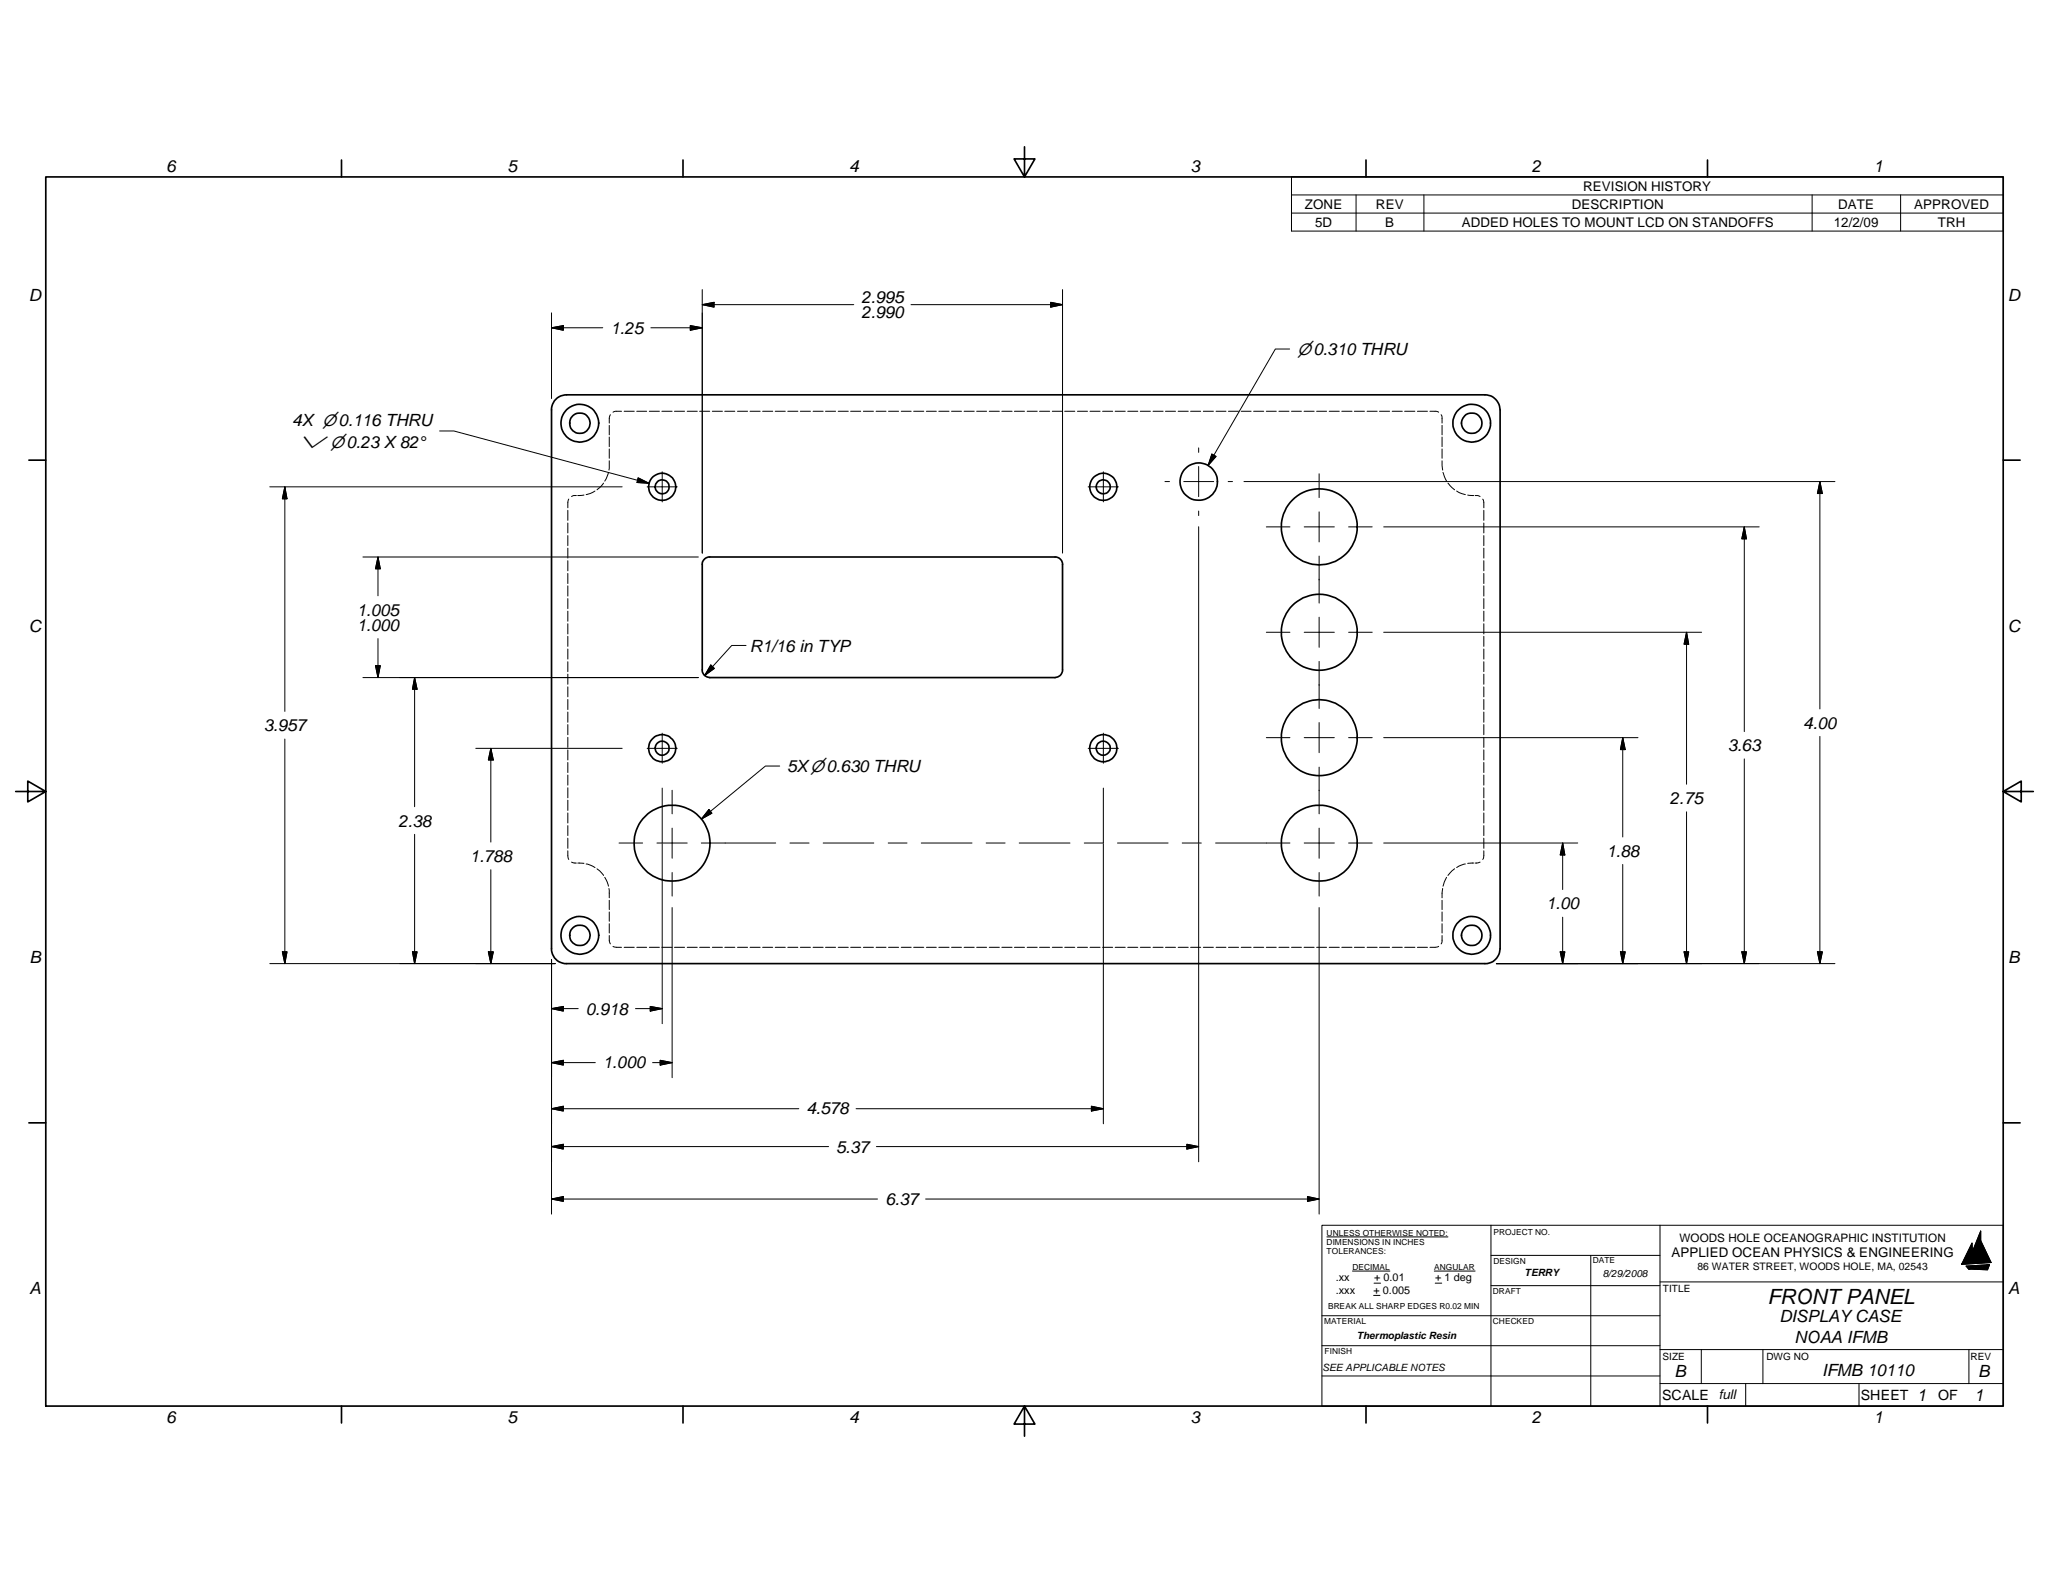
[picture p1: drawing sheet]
<svg xmlns="http://www.w3.org/2000/svg" width="279mm" height="216mm" viewBox="0 0 279 216" stroke-linecap="round" stroke-linejoin="round" font-family="sans-serif">
<g fill="none" stroke="#000" stroke-width=".23">
<path d="M6.2 24.1h267v167.7h-267zM46.6 21.8v2.3M93.1 21.8v2.3M139.7 20v4.1l-1.4-2.4h2.8l-1.4 2.4M186.3 21.8v2.3M232.8 21.8v2.3M75.6 54.7l.4-.4 .5-.3 .8-.2h125.2a2.1 2.1 0 0 1 2.1 2.1v73.5a2.06 2.06 0 0 1-2.1 2h-125.2a2.02 2.02 0 0 1-2.1-2v-73.8zM3.9 62.8h2.3M96 76.3l.6-.3h47.3a1 1 0 0 1 1 1v14.4a1.04 1.04 0 0 1-1 1h-47.1a1.04 1.04 0 0 1-1-1v-14.6zM273.2 62.8h2.3M2.1 107.9h4.1l-2.4-1.4v2.9l2.4-1.5M273.2 107.9l2.4 1.5v-2.9l-2.4 1.4h4.1"/>
<path d="M3.9 153.1h2.3M273.2 153.1h2.3M46.6 191.8v2.3M93.1 191.8v2.3M139.7 191.8l1.4 2.4h-2.8l1.4-2.4v4.1M186.3 191.8v2.3M232.8 191.8v2.3"/>
<circle cx="79.1" cy="57.7" r="2.57"/>
<circle cx="79.1" cy="57.7" r="1.4"/>
<circle cx="200.7" cy="57.7" r="2.57"/>
<circle cx="200.7" cy="57.7" r="1.41"/>
<circle cx="90.3" cy="66.4" r=".97"/>
<circle cx="90.3" cy="66.4" r="1.85"/>
<circle cx="150.4" cy="66.4" r=".96"/>
<circle cx="150.5" cy="66.4" r="1.84"/>
<circle cx="163.5" cy="65.7" r="2.55"/>
<circle cx="179.9" cy="71.8" r="5.2"/>
<circle cx="179.9" cy="86.2" r="5.2"/>
<circle cx="90.3" cy="102" r=".95"/>
<circle cx="90.3" cy="102" r="1.87"/>
<circle cx="91.6" cy="115" r="5.2"/>
<circle cx="150.4" cy="102" r=".95"/>
<circle cx="150.4" cy="102" r="1.85"/>
<circle cx="179.9" cy="100.6" r="5.2"/>
<circle cx="179.9" cy="115" r="5.2"/>
<circle cx="79.1" cy="127.6" r="2.57"/>
<circle cx="79.1" cy="127.6" r="1.4"/>
<circle cx="200.7" cy="127.6" r="2.57"/>
<circle cx="200.7" cy="127.6" r="1.41"/>
</g>
<g fill="none" stroke="#000" stroke-width=".14">
<path d="M95.8 39.5v35.9M144.9 39.5v35.9M176.1 24.1h97.1v7.4h-97.1zM176.1 26.6h97.1M176.1 29.1h97.1M184.9 26.6v4.9M194.2 26.6v4.9M247.1 26.6v4.9M259.2 26.6v4.9M59.9 58.8h2l26.6 7.1M75.2 42.7v11.7M75.2 44.7l1.6-.3v.6z"/>
<path d="M75.2 44.7h7M83.1 58v1.3M83.1 59.6v1.3M83.2 56.6a1.66 1.66 0 0 0-.1 1.1M84.8 56.1a1.58 1.58 0 0 0-1.2 .1M85.1 56.1h1.4M86.8 56.1h1.4M88.5 56.1h1.4M90.3 56.1h1.4M92 56.1h1.3M93.7 56.1h1.4M94.1 44.4l1.7 .3-1.7 .3z"/>
<path d="M95.4 56.1h1.4M95.8 41.6l1.6-.4v.7zM95.8 41.6h20.6M95.8 44.7h-7M97.1 56.1h1.4M98.8 56.1h1.4M100.6 56.1h1.3M102.3 56.1h1.4M104 56.1h1.4M105.7 56.1h1.4M107.4 56.1h1.4M109.1 56.1h1.4"/>
<path d="M110.9 56.1h1.3M112.6 56.1h1.3M114.3 56.1h1.4M116 56.1h1.4M117.7 56.1h1.4M119.5 56.1h1.3M121.2 56.1h1.3M122.9 56.1h1.3M124.2 41.6h20.7M124.6 56.1h1.4M126.3 56.1h1.4M128 56.1h1.4"/>
<path d="M129.8 56.1h1.3M131.5 56.1h1.3M133.2 56.1h1.3M134.9 56.1h1.4M136.6 56.1h1.4M138.3 56.1h1.4M140.1 56.1h1.3M141.8 56.1h1.3M143.3 41.2l1.6 .4-1.6 .3zM143.5 56.1h1.4M145.2 56.1h1.4M146.9 56.1h1.4"/>
<path d="M148.6 56.1h1.4M150.3 56.1h1.4M152.1 56.1h1.3M153.8 56.1h1.4M155.5 56.1h1.4M157.2 56.1h1.4M158.9 56.1h1.4M160.7 56.1h1.3M162.3 56.1h1.4M164.1 56.1h1.4M165.8 56.1h1.4M167.5 56.1h1.4"/>
<path d="M169.2 56.1h1.4M170.9 56.1h1.4M172.7 56.1h1.3M174.4 56.1h1.4M175.9 47.6h-2l-9.2 15.9M176.1 56.1h1.4M177.8 56.1h1.4M179.5 56.1h1.4M181.3 56.1h1.3M183 56.1h1.4M184.7 56.1h1.4M186.4 56.1h1.4"/>
<path d="M188.1 56.1h1.4M189.8 56.1h1.4M191.5 56.1h1.4M193.3 56.1h1.3M195 56.1a1.6 1.6 0 0 1 1.2 .1M196.5 56.6a1.55 1.55 0 0 1 .1 1.1M196.6 58v1.3M196.6 59.6v1.3M36.8 66.4h48M38.8 66.4v30.6M38.8 66.4l.3 1.6h-.6zM49.5 76h45.7"/>
<path d="M51.5 76l.4 1.6h-.7zM51.5 76v5.3M77.4 69.6v1.4M77.4 71.3v1.4M77.4 73v1.4M77.4 74.8v1.3M77.4 76.5v1.4M77.4 78.2v1.4M77.4 79.9v1.4M77.6 68.1l-.2 .5v.7M78.6 67.6h-.4l-.3 .1M79.6 67.5l-.8 .1"/>
<path d="M81.1 67l-.6 .3-.6 .2M82.3 65.9l-.9 .9M83 64.4l-.5 1.2M83.1 61.2v1.3M83.1 62.8l-.1 1.3M87 65.2l1.5 .7-1.6-.1zM88.2 66.4h4.2M90.3 64.3v4.2M148.4 66.4h4.1M150.5 64.3v4.2M158.9 65.7h.6M161.4 65.7h4.1"/>
<path d="M163.4 71.8v43.1M163.4 61.1v.6M163.4 63.6v4.1M163.4 69.7v.6M165.2 61.9l.6 .4-1.1 1.2zM167.5 65.7h.6M169.6 65.7h10.2M172.7 71.9h3.2M177.8 71.9h4.1M179.9 64.6v3.3M179.9 69.8v4.1M179.9 75.8v6.5"/>
<path d="M180 65.7h70.2M183.9 71.9h3.2M188.7 71.9h51.2M196.6 62.8l.1 1.3M196.6 61.2v1.3M196.8 64.4l.5 1.2M197.4 65.9l1 .9M198.6 67l1.2 .5M200.1 67.5l.9 .1M201.1 67.6h.4l.3 .1M202.2 68.1a1.61 1.61 0 0 1 .1 1.2M202.3 69.6v1.4"/>
<path d="M202.3 71.3v1.4M202.3 73v1.4M202.3 74.8v1.3M202.3 76.5v1.4M202.3 78.2v1.4M202.3 79.9v1.4M237.8 71.9l.3 1.6h-.6zM237.8 71.9v27.9M248.2 65.7v31M248.2 65.7l.3 1.6h-.7zM49.5 92.4h45.7M51.2 90.8h.7l-.4 1.6z"/>
<path d="M51.5 87.1v5.3M56.5 92.4v17.6M56.5 92.4l.4 1.6h-.7zM77.4 81.6v1.4M77.4 83.4v1.3M77.4 85.1v1.4M77.4 86.8v1.4M77.4 88.5v1.4M77.4 90.3v1.3M77.4 91.9v1.4M77.4 93.7v1.3M77.4 95.4v1.4"/>
<path d="M77.4 97.1v1.4M77.4 98.8v1.4M90.3 100v4.1M96.9 90.7l.5 .5-1.3 .9zM101.7 88h-1.9l-3.7 4.1M150.5 100v4.1M172.7 86.2h3.2M177.8 86.2h4.1M179.9 84.2v4.1M179.9 90.2v6.4M179.9 98.6v4.1M183.9 86.2h3.2"/>
<path d="M188.7 86.2h43.3M202.3 81.6v1.4M202.3 83.4v1.3M202.3 85.1v1.4M202.3 86.8v1.4M202.3 88.5v1.4M202.3 90.3v1.3M202.3 91.9v1.4M202.3 93.7v1.3M202.3 95.4v1.4M202.3 97.1v1.4M202.3 98.8v1.4"/>
<path d="M230 86.2l.3 1.7h-.7zM230 86.2v20.8M38.8 100.8v30.6M56.5 113.8v17.6M64.9 102.1h19.9M66.9 118.6v12.8M66.9 102.1l.4 1.6h-.7zM66.9 102.1v12.8M77.4 116v.9l.2 .3M77.4 100.6v1.3M77.4 102.3v1.4M77.4 104v1.4"/>
<path d="M77.4 105.7v1.4M77.4 107.4v1.4M77.4 109.1v1.4M77.4 110.9v1.3M77.4 112.6v1.4M77.4 114.3v1.4M77.9 117.6l.7 .1M78.8 117.7l.8 .1M79.9 117.8l.6 .2 .6 .3M81.4 118.5l.9 .9M82.5 119.7l.5 1.2M84.4 115h3.2"/>
<path d="M88.2 102.1h4.2M89.6 115h4.1M90.3 107.5v7.4M90.3 115.1v24.5M91.7 107.8v3.2M91.7 112.9v4.2M91.7 119v3.2M95.6 115h10.2M96.7 110.4l.4 .5-1.5 .8zM106.3 104.5h-1.9l-8.8 7.2M107.7 115h2.6M112.2 115h6.9"/>
<path d="M121.1 115h2.6M125.6 115h6.9M134.5 115h2.6M139 115h6.9M147.8 115h2.7M148.4 102.1h4.1M150.5 107.5v7.4M150.5 115.1v38.2M152.4 115h6.9M161.2 115h2.6M163.4 115.1v43.4M165.8 115h10.1"/>
<path d="M172.7 100.6h3.2M177.8 115h4.1M177.8 100.6h4.1M179.9 112.9v4.2M179.9 119v3.2M179.9 104.6v6.4M183.9 100.6h3.2M183.9 115h3.2M188.7 100.6h34.7M188.7 115h26.4M197.3 119.7l-.5 1.2M198.4 118.5l-1 .9"/>
<path d="M199.8 117.8l-1.2 .5M201 117.7l-.9 .1M201.8 117.6l-.7 .1M202.3 116a1.61 1.61 0 0 1-.1 1.2M202.3 100.6v1.3M202.3 102.3v1.4M202.3 104v1.4M202.3 105.7v1.4M202.3 107.4v1.4M202.3 109.1v1.4M202.3 110.9v1.3M202.3 112.6v1.4"/>
<path d="M202.3 114.3v1.4M213.1 115l.3 1.6h-.7zM213.1 115v6.3M221.3 117.9v13.5M221.3 100.6l.3 1.6h-.6zM221.3 100.6v13.6M230 110.7v20.7M237.8 103.5v27.9M248.2 100.4v31M36.8 131.4h38.9M38.5 129.8h.6l-.3 1.6zM56.2 129.8h.7l-.4 1.6z"/>
<path d="M66.6 129.8h.7l-.4 1.6zM75.2 130.9v34.7M75.2 137.6l1.6-.3v.6zM75.2 137.6h3.6M83 121.2l.1 1.2M83.1 127.6a1.66 1.66 0 0 0 .1 1.1M83.1 122.8v1.3M83.1 124.4v1.2M83.1 126v1.3M83.6 129.1l.5 .1h.7M85.1 129.2h1.4M86.7 137.6h3.6"/>
<path d="M86.8 129.2h1.4M88.5 129.2h1.4M88.7 137.3l1.6 .3-1.6 .3zM90.3 129.2h1.4M91.7 123.8v23.2M92 129.2h1.3M93.7 129.2h1.4M95.4 129.2h1.4M97.1 129.2h1.4M98.8 129.2h1.4M100.6 129.2h1.3M102.3 129.2h1.4"/>
<path d="M104 129.2h1.4M105.7 129.2h1.4M107.4 129.2h1.4M109.1 129.2h1.4M110.9 129.2h1.3M112.6 129.2h1.3M114.3 129.2h1.4M116 129.2h1.4M117.7 129.2h1.4M119.5 129.2h1.3M121.2 129.2h1.3M122.9 129.2h1.3"/>
<path d="M124.6 129.2h1.4M126.3 129.2h1.4M128 129.2h1.4M129.8 129.2h1.3M131.5 129.2h1.3M133.2 129.2h1.3M134.9 129.2h1.4M136.6 129.2h1.4M138.3 129.2h1.4M140.1 129.2h1.3M141.8 129.2h1.3M143.5 129.2h1.4"/>
<path d="M145.2 129.2h1.4M146.9 129.2h1.4M148.6 129.2h1.4M150.3 129.2h1.4M152.1 129.2h1.3M153.8 129.2h1.4M155.5 129.2h1.4M157.2 129.2h1.4M158.9 129.2h1.4M160.7 129.2h1.3M162.3 129.2h1.4M164.1 129.2h1.4"/>
<path d="M165.8 129.2h1.4M167.5 129.2h1.4M169.2 129.2h1.4M170.9 129.2h1.4M172.7 129.2h1.3M174.4 129.2h1.4M176.1 129.2h1.4M177.8 129.2h1.4M179.5 129.2h1.4M179.9 123.8v41.8M181.3 129.2h1.3M183 129.2h1.4"/>
<path d="M184.7 129.2h1.4M186.4 129.2h1.4M188.1 129.2h1.4M189.8 129.2h1.4M191.5 129.2h1.4M193.3 129.2h1.3M196.2 129.1l-.5 .1h-.7M196.6 127.6a1.55 1.55 0 0 1-.1 1.1M196.6 122.8v1.3M196.6 124.4v1.2M196.6 126v1.3M196.7 121.2l-.1 1.2"/>
<path d="M212.7 129.8h.7l-.3 1.6zM213.1 125.1v6.3M221 129.8h.6l-.3 1.6zM229.6 129.8h.7l-.3 1.6zM237.5 129.8h.6l-.3 1.6zM247.8 129.8h.7l-.3 1.6zM250.2 131.4h-46.2M75.2 144.9l1.6-.3v.7zM75.2 156.4l1.6-.3v.6zM75.2 151.2l1.6-.3v.6zM75.2 144.9h6M75.2 156.4h37.8"/>
<path d="M75.2 151.2h33.7M89 144.9h2.7M90 144.6l1.7 .3-1.7 .4zM119.5 156.4h43.9M148.8 150.9l1.7 .3-1.7 .3zM150.5 151.2h-33.8M161.8 156.1l1.6 .3-1.6 .3zM75.2 163.5l1.6-.3v.7zM75.2 163.5h44.5M126.2 163.5h53.7M178.3 163.2l1.6 .3-1.6 .4zM180.3 167.1h92.9v24.7h-92.9z"/>
<path d="M180.3 179.5h46.1M180.9 168.7h16.5M184.4 173.4h5.1M187.3 176.7h.9M187.4 175h.9M195.6 173.4h5.5M195.7 175h.9M203.3 171.2h23.1M203.3 175.3h23.1M203.3 167.1v24.7M216.9 171.2v20.6M226.4 174.8h46.8"/>
<path d="M226.4 167.1v24.7M268.1 172.7l3.2-.2-.3 .7-2.6-.1zM270.1 167.9v1.3l1.4 3-4 .2 1.4-2.9 .1 1.2zM180.3 187.7h46.1M180.3 183.5h46.1M226.4 184.1h46.8M226.4 188.7h46.8M232 184.1v4.6M238 188.7v3.1M240.4 184.1v4.6M253.5 188.7v3.1M268.5 184.1v4.6"/>
</g>
<g fill="#000" stroke="#000" stroke-width=".14">
<path d="M75.2 44.7l1.6-.3v.6zM94.1 44.4l1.7 .3-1.7 .3zM95.8 41.6l1.6-.4v.7zM143.3 41.2l1.6 .4-1.6 .3zM38.8 66.4l.3 1.6h-.6zM51.5 76l.4 1.6h-.7zM87 65.2l1.5 .7-1.6-.1zM165.2 61.9l.6 .4-1.1 1.2zM237.8 71.9l.3 1.6h-.6zM248.2 65.7l.3 1.6h-.7zM51.2 90.8h.7l-.4 1.6zM56.5 92.4l.4 1.6h-.7z"/>
<path d="M96.9 90.7l.5 .5-1.3 .9zM230 86.2l.3 1.7h-.7zM66.9 102.1l.4 1.6h-.7zM96.7 110.4l.4 .5-1.5 .8zM213.1 115l.3 1.6h-.7zM221.3 100.6l.3 1.6h-.6zM38.5 129.8h.6l-.3 1.6zM56.2 129.8h.7l-.4 1.6zM66.6 129.8h.7l-.4 1.6zM75.2 137.6l1.6-.3v.6zM88.7 137.3l1.6 .3-1.6 .3zM212.7 129.8h.7l-.3 1.6z"/>
<path d="M221 129.8h.6l-.3 1.6zM229.6 129.8h.7l-.3 1.6zM237.5 129.8h.6l-.3 1.6zM247.8 129.8h.7l-.3 1.6zM75.2 144.9l1.6-.3v.7zM75.2 156.4l1.6-.3v.6zM75.2 151.2l1.6-.3v.6zM90 144.6l1.7 .3-1.7 .4zM148.8 150.9l1.7 .3-1.7 .3zM161.8 156.1l1.6 .3-1.6 .3zM75.2 163.5l1.6-.3v.7zM178.3 163.2l1.6 .3-1.6 .4z"/>
<path d="M268.1 172.7l3.2-.2-2.9 .6zM268.9 169.5l.1 1.2-1.5 1.7zM269 170.7l2.5 1.5-4 .2zM270.1 169.2l1.4 3-2.5-1.5zM270.1 167.9v1.3l-1.1 1.5zM268.4 173.1l2.9-.6-.3 .7z"/>
</g>
<text font-size="2.9" x="241" y="177.8">FRONT PANEL</text>
<g font-size="2.3">
<text x="22.6" y="23.5">6</text>
<text x="69.2" y="23.5">5</text>
<text x="115.8" y="23.5">4</text>
<text x="162.3" y="23.5">3</text>
<text x="208.9" y="23.5">2</text>
<text x="255.5" y="23.5">1</text>
<text x="3.9" y="41">D</text>
<text x="117.5" y="41.3">2.995</text>
<text x="273.8" y="41">D</text>
<text x="83.3" y="45.6">1.25</text>
<text x="117.5" y="43.4">2.990</text>
<text x="176.9" y="48.4">⌀0.310 THRU</text>
<text x="39.9" y="58.1">4X ⌀0.116 THRU</text>
<text x="40.8" y="61">⌵ ⌀ 0.23 X 82°</text>
<text x="48.7" y="83.9">1.005</text>
<text x="3.9" y="86.2">C</text>
<text x="48.7" y="86.1">1.000</text>
<text x="102.3" y="88.9">R1/16 in TYP</text>
<text x="273.8" y="86.2">C</text>
<text x="36" y="99.7">3.957</text>
<text x="245.9" y="99.4">4.00</text>
<text x="107.4" y="105.3">5X⌀0.630 THRU</text>
<text x="235.6" y="102.5">3.63</text>
<text x="54.3" y="112.7">2.38</text>
<text x="227.7" y="109.6">2.75</text>
<text x="64.1" y="117.5">1.788</text>
<text x="219.1" y="116.8">1.88</text>
<text x="210.8" y="124">1.00</text>
<text x="4" y="131.4">B</text>
<text x="273.9" y="131.4">B</text>
<text x="79.9" y="138.4">0.918</text>
<text x="82.2" y="145.7">1.000</text>
<text x="110" y="152">4.578</text>
<text x="114" y="157.2">5.37</text>
<text x="120.7" y="164.3">6.37</text>
<text x="4" y="176.6">A</text>
<text x="273.9" y="176.6">A</text>
<text x="242.7" y="180.4">DISPLAY CASE</text>
<text x="244.7" y="183.2">NOAA IFMB</text>
<text x="228.3" y="187.7">B</text>
<text x="248.5" y="187.7">IFMB 10110</text>
<text x="261.4" y="191.1">1</text>
<text x="269.2" y="191.1">1</text>
<text x="269.7" y="187.7">B</text>
<text x="22.6" y="194.1">6</text>
<text x="69.2" y="194.1">5</text>
<text x="115.8" y="194.1">4</text>
<text x="162.3" y="194.1">3</text>
<text x="208.9" y="194.1">2</text>
<text x="255.5" y="194.1">1</text>
</g>
<g font-size="1.9">
<text x="226.7" y="191">SCALE</text>
<text x="253.7" y="190.9">SHEET</text>
<text x="264.3" y="190.9">OF</text>
</g>
<g font-size="1.8">
<text x="177.9" y="28.5">ZONE</text>
<text x="187.6" y="28.5">REV</text>
<text x="214.3" y="28.5">DESCRIPTION</text>
<text x="215.9" y="26">REVISION HISTORY</text>
<text x="250.7" y="28.5">DATE</text>
<text x="261" y="28.5">APPROVED</text>
<text x="179.3" y="31">5D</text>
<text x="188.9" y="31">B</text>
<text x="199.3" y="31">ADDED HOLES TO MOUNT LCD ON STANDOFFS</text>
<text x="250" y="31">12/2/09</text>
<text x="264.3" y="31">TRH</text>
<text x="227.9" y="171.5">APPLIED OCEAN PHYSICS &amp; ENGINEERING</text>
<text x="234.4" y="190.9">full</text>
</g>
<text font-size="1.6" x="229" y="169.5">WOODS HOLE OCEANOGRAPHIC INSTITUTION</text>
<g font-size="1.5">
<text x="182.1" y="176.4">.xxx</text>
<text x="182.1" y="174.8">.xx</text>
<text x="187.3" y="176.4">+ 0.005</text>
<text x="187.4" y="174.8">+ 0.01</text>
<text x="195.7" y="174.8">+ 1 deg</text>
</g>
<g font-size="1.4">
<text x="231.5" y="173.2">86 WATER STREET, WOODS HOLE, MA, 02543</text>
<text x="207.9" y="174.1">TERRY</text>
<text x="218.5" y="174.2">8/29/2008</text>
<text x="226.7" y="176.2">TITLE</text>
<text x="185" y="182.6">Thermoplastic Resin</text>
<text x="226.7" y="185.5">SIZE</text>
<text x="240.9" y="185.5">DWG NO</text>
<text x="268.7" y="185.4">REV</text>
<text x="180.3" y="187">SEE APPLICABLE NOTES</text>
</g>
<g font-size="1.1">
<text x="180.9" y="168.5">UNLESS OTHERWISE NOTED:</text>
<text x="180.9" y="169.8">DIMENSIONS IN INCHES</text>
<text x="180.9" y="171.1">TOLERANCES:</text>
<text x="184.4" y="173.2">DECIMAL</text>
<text x="195.6" y="173.2">ANGULAR</text>
<text x="203.7" y="172.4">DESIGN</text>
<text x="203.7" y="168.5">PROJECT NO.</text>
<text x="217.2" y="172.3">DATE</text>
<text x="181.1" y="178.6">BREAK ALL SHARP EDGES R0.02 MIN</text>
<text x="203.6" y="176.4">DRAFT</text>
<text x="180.6" y="180.6">MATERIAL</text>
<text x="180.6" y="184.7">FINISH</text>
<text x="203.6" y="180.5">CHECKED</text>
</g>
</svg>
